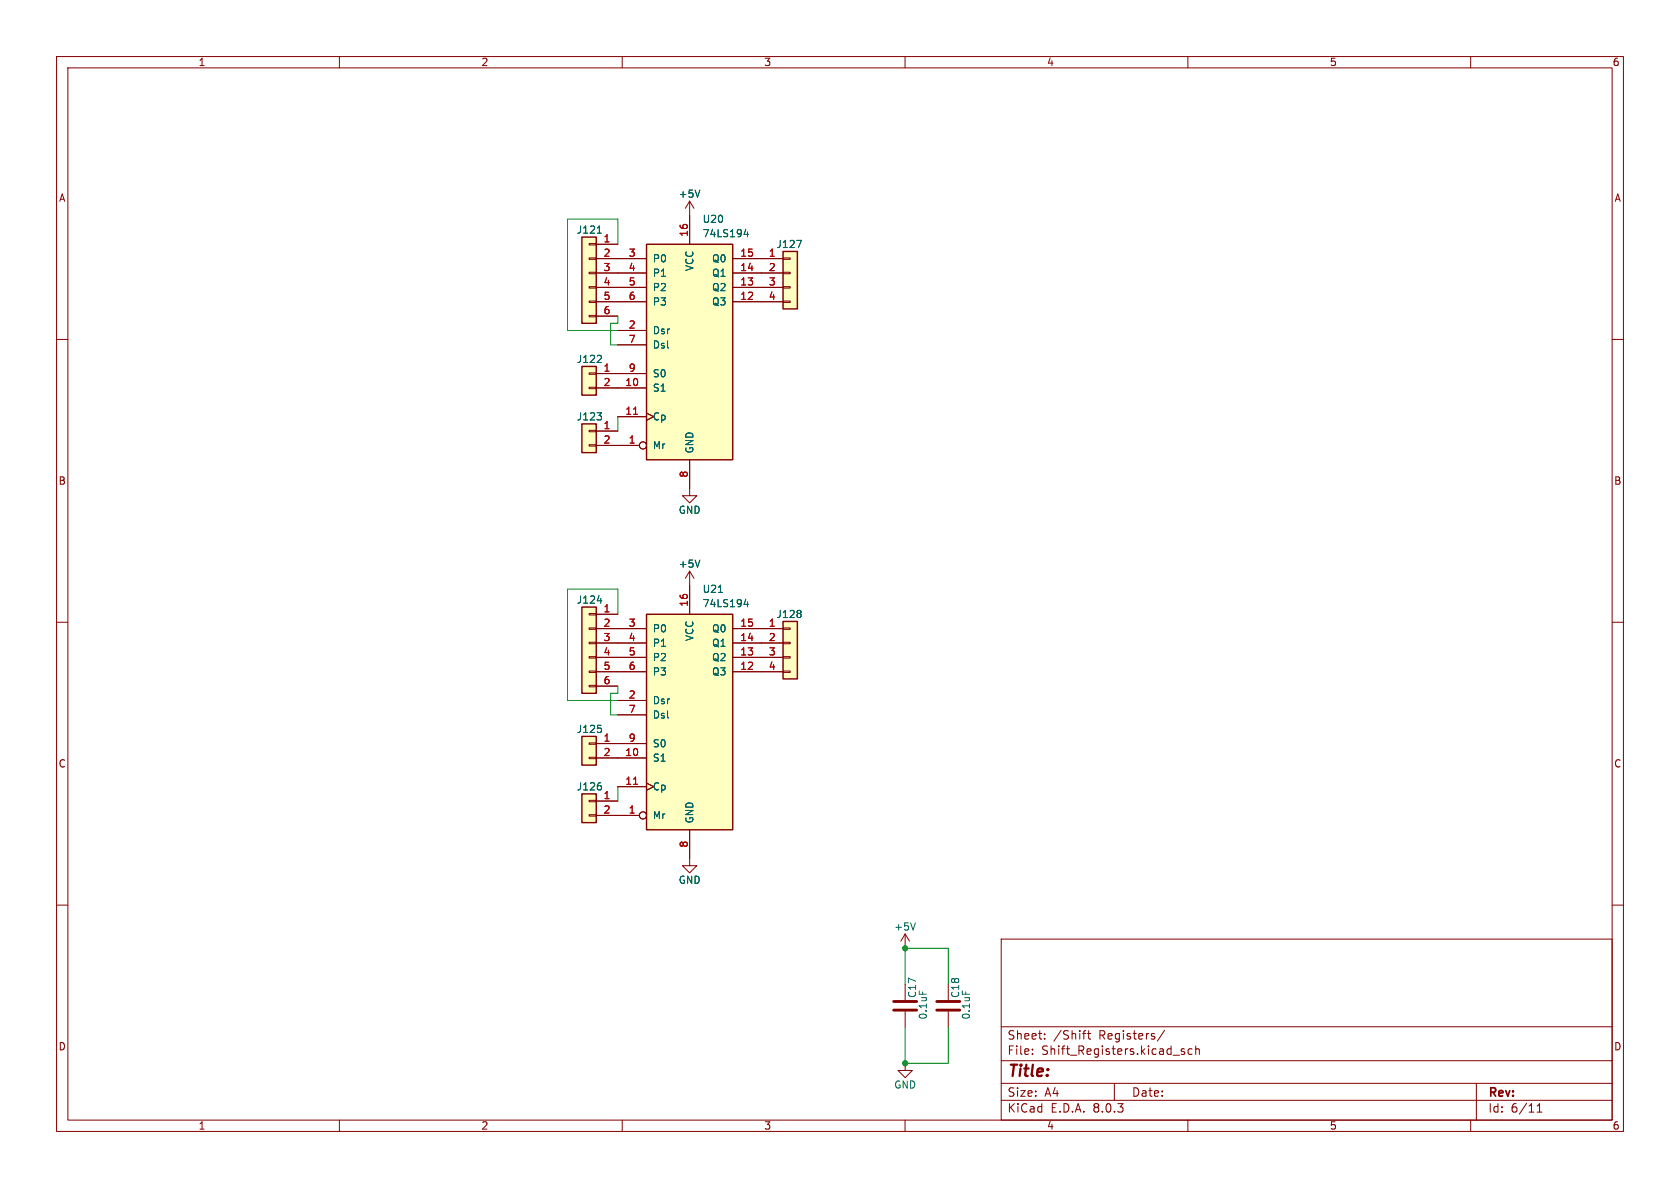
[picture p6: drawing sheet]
<svg xmlns="http://www.w3.org/2000/svg" width="297mm" height="210mm" viewBox="0 0 297 210" stroke-linecap="round" stroke-linejoin="round" font-family="sans-serif">
<g fill="none" stroke="#840000" stroke-width=".18">
<path d="M10 10h277v190h-277zM12 12h273v186h-273zM60 10v2M110 10v2M160 10v2M210 10v2M260 10v2M121.9 35.6l-.7 1.2M121.9 35.6v2.5M121.9 35.6l.8 1.2M10 60h2M285 60h2"/>
<path d="M10 110h2M285 110h2M10 160h2M285 160h2M177 166h108v32h-108zM60 198v2M110 198v2M160 198v2M177 194.5h108M177 191.5h108M177 187.5h108M177 181.5h108"/>
<path d="M182.5 186.3v.1M182.5 185.5v.1M184.7 183.6v.1M184.7 182.8v.1M191.4 182.7h.6M192 182.2l-.3 .1M192.2 182.7h.6M192.5 182.2v1.3l.3 .2M197 191.5v3M205.9 182.1l-1.3 2M209.4 185.5l-.4-.1-.2 .2 .1 .2 .5 .2v.3h-.6M210 198v2"/>
<path d="M210.7 185.5l-.4-.1-.3 .3v.4l.2 .2h.5M211.4 185.5l.2-.1 .4 .1v.9M211.4 184.9v1.5M260 198v2M261 191.5v6.5M271.7 196.6h.9M271.7 195.5l.5-.4v1.5"/>
</g>
<path d="M123.7 33.6l-.4 1.3" fill="none" stroke="#006464" stroke-width=".18"/>
<path d="M102.9 41.9h2.5v15.3h-2.5z" fill="#ffffc2"/>
<g fill="none" stroke="#840000" stroke-width=".18">
<path d="M104.1 55.8h1.3v.2h-1.3zM104.1 53.2h1.3v.3h-1.3zM104.1 50.7h1.3v.2h-1.3zM104.1 48.1h1.3v.3h-1.3zM104.1 45.6h1.3v.2h-1.3zM104.1 43.1h1.3v.2h-1.3zM105.4 43.2h3.8M105.4 45.7h3.8M105.4 48.3h3.8M105.4 50.8h3.8M105.4 53.3h3.8M105.4 55.9h3.8"/>
<path d="M121.9 101l-.7 1.2M121.9 101v2.5M121.9 101l.8 1.2M160 174v2.8M160 178.8v2.8M167.6 174v2.8M167.6 178.8v2.8M160 188v1.2h1.3l-1.3 1.3-1.3-1.3h1.3"/>
</g>
<path d="M102.9 41.9h2.5v15.3h-2.5z" fill="none" stroke="#840000" stroke-width=".25"/>
<path d="M105.6 41.2h.7M123.7 99l-.4 1.3" fill="none" stroke="#006464" stroke-width=".18"/>
<path d="M158 178.6h4.1M158 177h4.1M165.6 178.6h4.1M165.6 177h4.1" fill="none" stroke="#840000" stroke-width=".51"/>
<path d="M102.9 107.3h2.5v15.3h-2.5z" fill="#ffffc2"/>
<g fill="none" stroke="#840000" stroke-width=".18">
<path d="M104.1 118.6h1.3v.3h-1.3zM104.1 116.1h1.3v.2h-1.3zM104.1 113.5h1.3v.3h-1.3zM104.1 111h1.3v.3h-1.3zM104.1 108.5h1.3v.2h-1.3zM105.4 108.6h3.8M105.4 111.1h3.8M105.4 113.7h3.8M105.4 116.2h3.8M105.4 118.7h3.8M104.1 121.2h1.3v.2h-1.3zM105.4 121.3h3.8"/>
<path d="M160 165.1l-.7 1.3M160 165.1v2.5M160 165.1l.8 1.3"/>
</g>
<path d="M102.9 107.3h2.5v15.3h-2.5z" fill="none" stroke="#840000" stroke-width=".25"/>
<path d="M105.6 106.2h.8M161.8 163.1l-.4 1.3" fill="none" stroke="#006464" stroke-width=".18"/>
<path d="M138.4 109.9h2.6v10.1h-2.6z" fill="#ffffc2"/>
<path d="M134.6 111.1h3.8M134.6 113.7h3.8M134.6 116.2h3.8M134.6 118.7h3.8M138.4 118.6h1.3v.3h-1.3zM138.4 116.1h1.3v.2h-1.3zM138.4 113.5h1.3v.3h-1.3zM138.4 111h1.3v.3h-1.3z" fill="none" stroke="#840000" stroke-width=".18"/>
<path d="M138.4 109.9h2.6v10.1h-2.6z" fill="none" stroke="#840000" stroke-width=".25"/>
<path d="M141.5 108l.1 .1-.1 .3M141.5 108.5l.1 .2-.1 .4" fill="none" stroke="#006464" stroke-width=".18"/>
<path d="M114.3 108.6h15.2v38.1h-15.2z" fill="#ffffc2"/>
<path d="M114.3 108.6h15.2v38.1h-15.2z" fill="none" stroke="#840000" stroke-width=".25"/>
<g fill="none" stroke="#840000" stroke-width=".18">
<path d="M109.2 118.7h5.1M109.2 116.2h5.1M109.2 113.7h5.1M109.2 111.1h5.1M121.9 103.5v5.1M129.5 118.7h5.1M129.5 116.2h5.1M129.5 113.7h5.1M129.5 111.1h5.1M109.2 134h5.1M109.2 139.1h5.1M109.2 123.8h5.1"/>
<path d="M109.2 126.4h5.1M109.2 131.4h5.1M114.3 138.4l1.3 .7-1.3 .6M109.2 144.1h3.8M121.9 146.7v6.3h1.3l-1.3 1.3-1.3-1.3h1.3"/>
<circle cx="113.7" cy="144.1" r=".63"/>
</g>
<path d="M112 138.6h.7" fill="none" stroke="#a90000" stroke-width=".18"/>
<path d="M127 104.7h.7M131.8 105.9l-.3 .9h.8M132.1 106.4v.9" fill="none" stroke="#006464" stroke-width=".18"/>
<path d="M102.9 130.2h2.5v5.1h-2.5z" fill="#ffffc2"/>
<path d="M104.1 133.9h1.3v.2h-1.3zM104.1 131.3h1.3v.3h-1.3zM105.4 131.4h3.8M105.4 134h3.8" fill="none" stroke="#840000" stroke-width=".18"/>
<path d="M102.9 130.2h2.5v5.1h-2.5z" fill="none" stroke="#840000" stroke-width=".25"/>
<path d="M105.7 128.2h.6M106.2 128.8l.1 .1v.5" fill="none" stroke="#006464" stroke-width=".18"/>
<path d="M102.9 140.3h2.5v5.1h-2.5z" fill="#ffffc2"/>
<path d="M104.1 144h1.3v.3h-1.3zM104.1 141.5h1.3v.2h-1.3zM105.4 141.6h3.8M105.4 144.1h3.8" fill="none" stroke="#840000" stroke-width=".18"/>
<path d="M102.9 140.3h2.5v5.1h-2.5z" fill="none" stroke="#840000" stroke-width=".25"/>
<path d="M106.2 138.9l.1 .2v.4" fill="none" stroke="#006464" stroke-width=".18"/>
<path d="M138.4 44.5h2.6v10.1h-2.6z" fill="#ffffc2"/>
<path d="M134.6 45.7h3.8M134.6 48.3h3.8M134.6 50.8h3.8M134.6 53.3h3.8M138.4 53.2h1.3v.3h-1.3zM138.4 50.7h1.3v.2h-1.3zM138.4 48.1h1.3v.3h-1.3zM138.4 45.6h1.3v.2h-1.3z" fill="none" stroke="#840000" stroke-width=".18"/>
<path d="M138.4 44.5h2.6v10.1h-2.6z" fill="none" stroke="#840000" stroke-width=".25"/>
<path d="M140.8 42.5h.9l-.6 1.3" fill="none" stroke="#006464" stroke-width=".18"/>
<path d="M102.9 74.9h2.5v5.1h-2.5z" fill="#ffffc2"/>
<path d="M104.1 78.6h1.3v.3h-1.3zM104.1 76.1h1.3v.2h-1.3zM105.4 76.2h3.8M105.4 78.7h3.8" fill="none" stroke="#840000" stroke-width=".18"/>
<path d="M102.9 74.9h2.5v5.1h-2.5z" fill="none" stroke="#840000" stroke-width=".25"/>
<path d="M105.5 73h.8l-.4 .5M106.2 73.5l.1 .2v.4" fill="none" stroke="#006464" stroke-width=".18"/>
<path d="M102.9 64.8h2.5v5.1h-2.5z" fill="#ffffc2"/>
<path d="M104.1 68.5h1.3v.2h-1.3zM104.1 65.9h1.3v.3h-1.3zM105.4 66h3.8M105.4 68.6h3.8" fill="none" stroke="#840000" stroke-width=".18"/>
<path d="M102.9 64.8h2.5v5.1h-2.5z" fill="none" stroke="#840000" stroke-width=".25"/>
<path d="M106.2 62.9l.1 .2v.3l-.8 .7h.8" fill="none" stroke="#006464" stroke-width=".18"/>
<path d="M114.3 43.2h15.2v38.1h-15.2z" fill="#ffffc2"/>
<path d="M114.3 43.2h15.2v38.1h-15.2z" fill="none" stroke="#840000" stroke-width=".25"/>
<g fill="none" stroke="#840000" stroke-width=".18">
<path d="M121.9 38.1v5.1M105.4 53.3h8.9M105.4 50.8h8.9M105.4 48.3h8.9M105.4 45.7h8.9M105.4 43.2h3.8M105.4 55.9h3.8M109.2 58.4h5.1M129.5 53.3h8.9M129.5 50.8h8.9M129.5 48.3h8.9M129.5 45.7h8.9"/>
<path d="M105.4 78.7h7.6M105.4 68.6h8.9M105.4 66h8.9M105.4 76.2h3.8M109.2 73.7h5.1M109.2 61h5.1M114.3 73l1.3 .7-1.3 .6M121.9 81.3v6.3h1.3l-1.3 1.3-1.3-1.3h1.3M105.4 118.7h8.9M105.4 116.2h8.9M105.4 113.7h8.9M105.4 111.1h8.9"/>
<path d="M105.4 108.6h3.8M121.9 103.5v5.1M129.5 118.7h8.9M129.5 116.2h8.9M129.5 113.7h8.9M129.5 111.1h8.9M105.4 131.4h8.9M105.4 134h8.9M105.4 121.3h3.8M109.2 139.1h5.1M109.2 123.8h5.1M109.2 126.4h5.1"/>
<path d="M114.3 138.4l1.3 .7-1.3 .6M105.4 141.6h3.8M105.4 144.1h7.6M121.9 146.7v5.1"/>
<circle cx="113.7" cy="78.7" r=".63"/>
<circle cx="113.7" cy="144.1" r=".63"/>
</g>
<path d="M112 73.2h.7M112 138.6h.7" fill="none" stroke="#a90000" stroke-width=".18"/>
<g fill="none" stroke="#006464" stroke-width=".18">
<path d="M123.7 33.6l-.4 1.3M105.6 41.2h.7M131.8 40.5l-.3 .9h.8M132.1 41v.9M140.8 42.5h.9l-.6 1.3M105.5 73h.8l-.4 .5M106.2 62.9l.1 .2v.3l-.8 .7h.8M106.2 73.5l.1 .2v.4M123.7 99l-.4 1.3M105.6 106.2h.8M127 104.7h.7M131.8 105.9l-.3 .9h.8"/>
<path d="M132.1 106.4v.9M141.5 108l.1 .1-.1 .3M141.5 108.5l.1 .2-.1 .4M105.7 128.2h.6M106.2 128.8l.1 .1v.5M106.2 138.9l.1 .2v.4"/>
</g>
<path d="M109.2 55.9v1.3h-1.3v3.8h1.3M109.2 43.2v-4.5h-8.9v19.7h8.9M109.2 73.7v2.5M109.2 108.6v-4.5h-8.9v19.7h8.9M109.2 121.3v1.3h-1.3v3.8h1.3M109.2 139.1v2.5M160 174v-6.4h7.6v6.4M160 181.6v6.4h7.6v-6.4" fill="none" stroke="#009600" stroke-width=".18"/>
<g fill="#009600" stroke="#009600" stroke-width=".18">
<circle cx="160" cy="188" r=".46"/>
<circle cx="160" cy="167.6" r=".46"/>
</g>
<text font-size="2.8" fill="#840000" x="178" y="190.9">Title:</text>
<g font-size="2.1" fill="#840000">
<text x="178" y="184">Sheet:</text>
<text x="186.2" y="184">/Shift</text>
<text x="194.3" y="184">Registers/</text>
<text x="178" y="186.7">File:</text>
<text x="184.1" y="186.7">Shift_Registers.kicad_sch</text>
<text x="178" y="196.9">KiCad</text>
<text x="178" y="194.1">Size:</text>
<text x="184.7" y="194.1">A4</text>
<text x="185.7" y="196.9">E.D.A.</text>
<text x="193.3" y="196.9">8.0.3</text>
<text x="200" y="194.1">Date:</text>
<text x="263" y="194.3">Rev:</text>
<text x="263" y="196.9">Id:</text>
<text x="267.1" y="196.9">6/11</text>
</g>
<g font-size="1.8" fill="#840000">
<text x="35" y="11.9">1</text>
<text x="85" y="11.9">2</text>
<text x="135" y="11.9">3</text>
<text x="185" y="11.9">4</text>
<text x="235" y="11.9">5</text>
<text x="285" y="11.9">6</text>
<text x="10.3" y="35.9">A</text>
<text x="285.3" y="35.9">A</text>
<text x="10.3" y="85.9">B</text>
<text x="285.3" y="85.9">B</text>
<text x="10.3" y="135.9">C</text>
<text x="285.3" y="135.9">C</text>
<text x="10.3" y="185.9">D</text>
<text x="285.3" y="185.9">D</text>
<text x="35" y="199.9">1</text>
<text x="85" y="199.9">2</text>
<text x="135" y="199.9">3</text>
<text x="185" y="199.9">4</text>
<text x="235" y="199.9">5</text>
<text x="285" y="199.9">6</text>
</g>
<g font-size="1.8" fill="#006464">
<text x="119.9" y="35.2">+5V</text>
<text x="101.9" y="41.5">J121</text>
<text x="124.1" y="39.6">U20</text>
<text x="115.3" y="46.6">P0</text>
<text x="124.1" y="42.1">74LS194</text>
<text x="125.8" y="46.6">Q0</text>
<text x="137.2" y="44">J127</text>
<text x="115.3" y="49.1">P1</text>
<text x="115.3" y="51.7">P2</text>
<text x="122.8" y="48" transform="rotate(-90 122.8 48)">VCC</text>
<text x="125.8" y="51.7">Q2</text>
<text x="125.8" y="49.1">Q1</text>
<text x="115.3" y="59.3">Dsr</text>
<text x="115.3" y="54.2">P3</text>
<text x="125.8" y="54.2">Q3</text>
<text x="101.9" y="64.4">J122</text>
<text x="115.3" y="61.8">Dsl</text>
<text x="115.3" y="69.4">S1</text>
<text x="115.3" y="66.9">S0</text>
<text x="101.9" y="74.5">J123</text>
<text x="115.3" y="74.5">Cp</text>
<text x="115.3" y="79.6">Mr</text>
<text x="122.8" y="80.3" transform="rotate(-90 122.8 80.3)">GND</text>
<text x="119.9" y="91">GND</text>
<text x="119.9" y="100.6">+5V</text>
<text x="101.9" y="106.9">J124</text>
<text x="124.1" y="105">U21</text>
<text x="124.1" y="107.5">74LS194</text>
<text x="115.3" y="112">P0</text>
<text x="122.8" y="113.4" transform="rotate(-90 122.8 113.4)">VCC</text>
<text x="125.8" y="112">Q0</text>
<text x="137.2" y="109.4">J128</text>
<text x="115.3" y="114.5">P1</text>
<text x="115.3" y="117.1">P2</text>
<text x="115.3" y="119.6">P3</text>
<text x="125.8" y="119.6">Q3</text>
<text x="125.8" y="117.1">Q2</text>
<text x="125.8" y="114.5">Q1</text>
<text x="115.3" y="124.7">Dsr</text>
<text x="101.9" y="129.8">J125</text>
<text x="115.3" y="127.2">Dsl</text>
<text x="115.3" y="134.8">S1</text>
<text x="115.3" y="132.3">S0</text>
<text x="101.9" y="139.9">J126</text>
<text x="115.3" y="139.9">Cp</text>
<text x="115.3" y="145">Mr</text>
<text x="122.8" y="145.7" transform="rotate(-90 122.8 145.7)">GND</text>
<text x="119.9" y="156.4">GND</text>
<text x="158" y="164.7">+5V</text>
<text x="162.2" y="176.5" transform="rotate(-90 162.2 176.5)">C17</text>
<text x="169.8" y="176.5" transform="rotate(-90 169.8 176.5)">C18</text>
<text x="164.1" y="180.3" transform="rotate(-90 164.1 180.3)">0.1uF</text>
<text x="171.7" y="180.3" transform="rotate(-90 171.7 180.3)">0.1uF</text>
<text x="158" y="192.6">GND</text>
</g>
<g font-size="1.8" fill="#a90000">
<text x="121.7" y="42" transform="rotate(-90 121.7 42)">16</text>
<text x="106.6" y="42.9">1</text>
<text x="106.6" y="45.5">2</text>
<text x="111.1" y="45.5">3</text>
<text x="130.8" y="45.5">15</text>
<text x="135.8" y="45.5">1</text>
<text x="106.6" y="48">3</text>
<text x="106.6" y="50.5">4</text>
<text x="106.6" y="53.1">5</text>
<text x="111.1" y="48">4</text>
<text x="111.1" y="50.5">5</text>
<text x="111.1" y="53.1">6</text>
<text x="130.8" y="53.1">12</text>
<text x="130.8" y="50.5">13</text>
<text x="130.8" y="48">14</text>
<text x="135.8" y="48">2</text>
<text x="135.8" y="50.5">3</text>
<text x="135.8" y="53.1">4</text>
<text x="106.6" y="55.6">6</text>
<text x="111.1" y="58.2">2</text>
<text x="106.6" y="65.8">1</text>
<text x="111.1" y="60.7">7</text>
<text x="111.1" y="65.8">9</text>
<text x="106.6" y="68.3">2</text>
<text x="110.4" y="68.3">10</text>
<text x="106.6" y="75.9">1</text>
<text x="110.4" y="73.4">11</text>
<text x="106.6" y="78.5">2</text>
<text x="111.1" y="78.5">1</text>
<text x="121.7" y="84.5" transform="rotate(-90 121.7 84.5)">8</text>
<text x="121.7" y="107.4" transform="rotate(-90 121.7 107.4)">16</text>
<text x="106.6" y="108.3">1</text>
<text x="106.6" y="110.9">2</text>
<text x="106.6" y="113.4">3</text>
<text x="111.1" y="110.9">3</text>
<text x="111.1" y="113.4">4</text>
<text x="130.8" y="113.4">14</text>
<text x="130.8" y="110.9">15</text>
<text x="135.8" y="110.9">1</text>
<text x="135.8" y="113.4">2</text>
<text x="106.6" y="116">4</text>
<text x="106.6" y="118.5">5</text>
<text x="111.1" y="116">5</text>
<text x="111.1" y="118.5">6</text>
<text x="130.8" y="118.5">12</text>
<text x="130.8" y="116">13</text>
<text x="135.8" y="116">3</text>
<text x="135.8" y="118.5">4</text>
<text x="106.6" y="121">6</text>
<text x="111.1" y="123.6">2</text>
<text x="106.6" y="131.2">1</text>
<text x="111.1" y="126.1">7</text>
<text x="111.1" y="131.2">9</text>
<text x="106.6" y="133.7">2</text>
<text x="110.4" y="133.7">10</text>
<text x="106.6" y="141.4">1</text>
<text x="106.6" y="143.9">2</text>
<text x="110.4" y="138.8">11</text>
<text x="111.1" y="143.9">1</text>
<text x="121.7" y="149.9" transform="rotate(-90 121.7 149.9)">8</text>
</g>
</svg>
